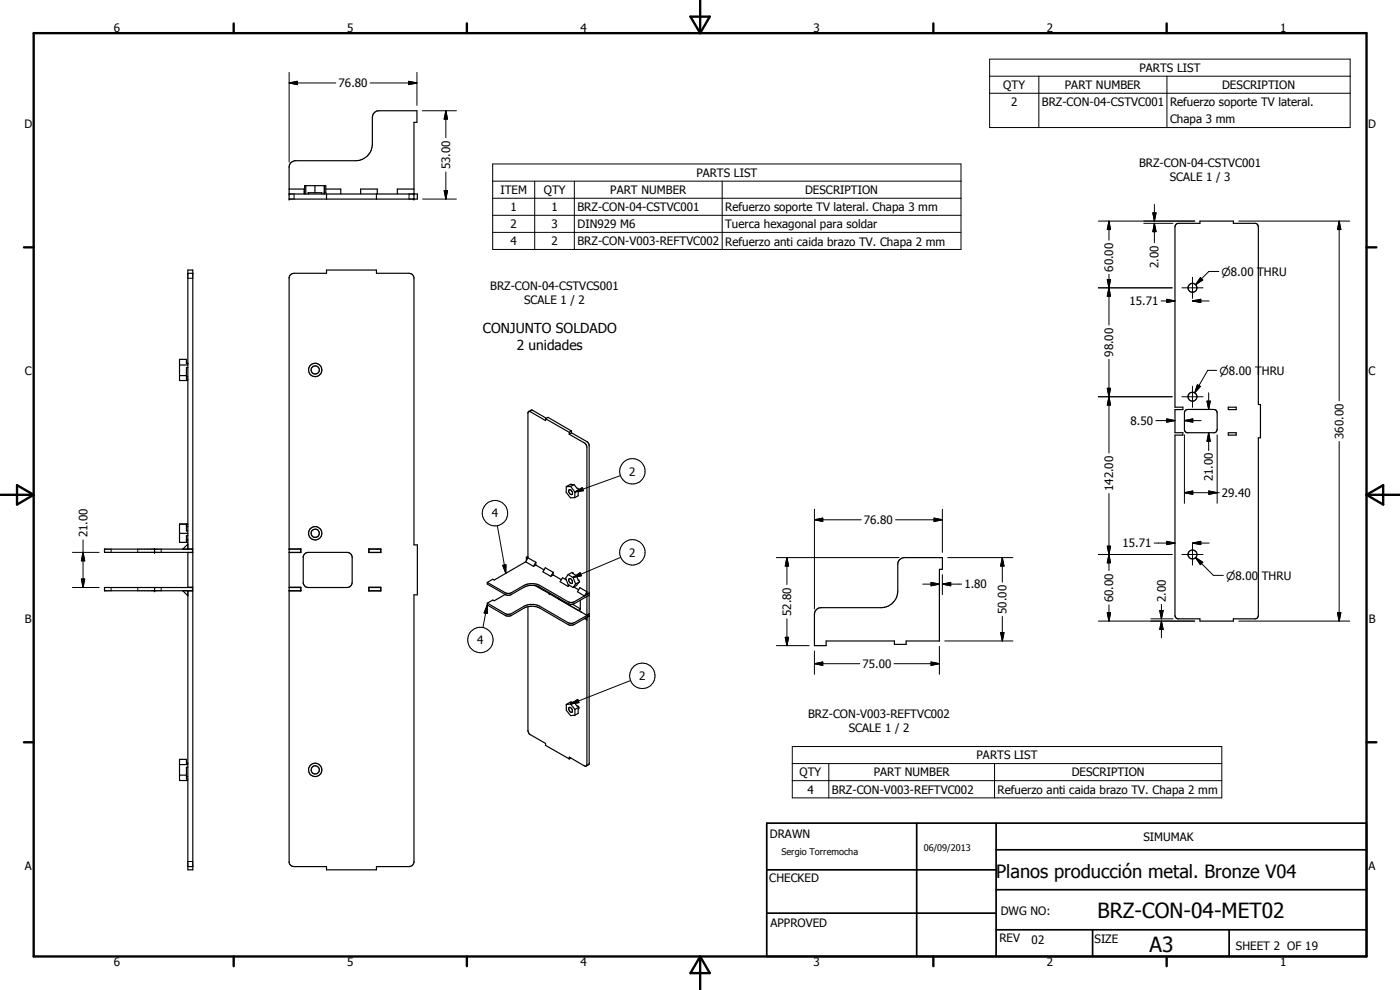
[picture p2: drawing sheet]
<svg xmlns="http://www.w3.org/2000/svg" width="420mm" height="297mm" viewBox="0 0 420 297" stroke-linecap="round" stroke-linejoin="round" font-family="sans-serif">
<g fill="none" stroke="#000" stroke-width=".35">
<path d="M86.8 58.2h38.5v1.5h-38.5v-9.8l.6-1.2 1.3-.5h18.1a5.1 5.1 0 0 0 4.9-5v-8a2 2 0 0 1 2-2h11.4v3.5h-.9v23M86.8 56.7h4.5v1.5M91.8 55.7v2.5M92.5 58.2v-.4h4.1v.4M92.6 57.8v.4M94.5 55.7v2.1M97.3 55.7v2.5M97.3 57.8h.5v-2.1h-6.4v2.5M97.4 55.7v2.1M97.8 56.7h4.5v1.5M98 58.2v1.5M108.2 58.2v-1.5h5v1.5"/>
<path d="M113 58.2v1.5M124.2 56.7h-5v1.5M353 67.2l.6-.2h6.5v-.7h10.1v.7h6.4l.7 .2 .3 .6v53.6h.7v10h-.7v53.3l-.2 .6-.5 .4h-6.7v.7h-10.1v-.7h-6.7l-.7-.8-.1-54.3h2.4v-.8h-2.4v-6.9h2.4v-.7h-2.4v-54.2zM56.4 82h1.5M53.9 109.5h2.5M53.9 112.7h2.1M56 109h.4M56 113.7h.4M56 113h.4M56.4 109.1h-.4v-1.3h-2.1v6.4h2.5M56.4 110.3h-.4v3.5h.4M158.7 123.5l.7-.4h.4l4.2 2.4"/>
<path d="M163.7 125.6v.6l-4.5-2.7-.5-.1-.3 .4v43.6M163.7 125.6l7.1 4.1M163.7 125.6l.8-.4 7 4.1M170.8 130.3l4.8 2.7 .5 1.2v44.2M170.8 129.7v.6M171.5 129.9l4.6 2.6 .7 1.1v50.6l-.7 .4M171.5 129.3v.6M171.5 129.3l-.7 .4M171.5 129.9l-.7 .4M355.8 123.1l.7-.2h7.8l.6 .2 .4 .8v5l-.2 .6-.6 .3h-8.2l-.5-.1-.3-.8v-5zM368.6 122.2h2.4v.7h-2.4zM368.6 129.8h2.4v.8h-2.4z"/>
<path d="M56 157.3v2h.4M56 157.9h.4M56 158h.4M56.4 157.2h-2.5v5.5h2.5M170 146l-.1 1.7 1.3 1.7 1.3-.1M170.8 146.9l.5 .1 .5 .6a.52 .52 0 0 1-.3 .8 .52 .52 0 0 1-.7-.5l-.1-.4zM171.3 146l1.2 1.6M171.3 146h-1.3M171.5 145.3l-.1 .1M171.5 145.3l-.2 .1h1M171.5 145.3l-1.5 .7M172.3 145.4l1.5 1.5"/>
<path d="M172.3 145.4l-1 .6M172.5 147.6v1.7M173.8 146.9l-.3 1.9-1 .5M173.8 146.9l-1.3 .7M31.4 164.8h26.4v.9h-26.4zM31.4 176.3h26.4v.9h-26.4zM46.4 164.8v.9M46.4 176.3v.9M53.9 160h2.5M54.9 177.2l1.5 1.5M56 162.1h.4M56 162h.4"/>
<path d="M56.4 164.8v-83.8h1.5v180h-1.5v-83.8M56.4 164.7h1.5M56.4 165.8h1.5M56.4 176.2h1.5M56.4 177.3h1.5M56.4 165.7v10.6M56.4 160.7h-.4v2M56.4 163.2l-1.5 1.6M86.8 164.7h3.5v1.1h-3.5M86.8 165.7h3.5M86.8 164.8h3.5M86.8 177.2h3.5"/>
<path d="M90.3 176.3h-3.5l.1 82.8 .5 .7 .9 .2h9.7v1h15v-1l10.3-.1 .5-.3 .4-.8v-80.3h1.1v-15h-1.1v-80.3l-.4-.8-.5-.3-10.3-.1v-1h-15v1h-9.7l-.9 .3-.5 .6-.1 93.3h3.5v1.1h-3.5M91.4 166.2l1.1-.5h11.7l.8 .3 .4 .4 .3 .9v7.5a1.6 1.6 0 0 1-1.5 1.5h-11.7l-.9-.3-.6-1v-8zM110.7 164.7h3.6v1.1h-3.6zM110.7 176.2h3.6v1.1h-3.6zM110.7 165.7h3.6M110.7 176.3h3.6M110.7 164.8h3.6M110.7 177.2h3.6M110.7 164.8v.9M110.7 176.3v.9M113.2 164.7v.1M113.7 177.2v.1"/>
<path d="M146.3 174.8l6 3.3 1-.2 4-2.3a5.4 5.4 0 0 1 4.7 0l9.1 5.2 1.3-.2 4.4-2.6M146.3 174.8v.5l5.3 3.1M151.6 178.4l.7 .2 1-.1 4-2.3a5.2 5.2 0 0 1 4.7 0l8.9 5.1 1.5-.2 4.4-2.5-.7 .3M151.6 178.4l-3.3 1.9-.4-.3-1.6 1M157.8 168.6l-9.5 5.4-.4-.2-1.6 1M157.8 168.6l2.3 1.3M158 167.2l.4 .3M158 167.2v1M158.4 166.9l-.4 .3M158.4 167.4l-.6 1.2M158.4 167.4l2.4 1.3M160.7 175.8l2.4 1.4"/>
<path d="M160.8 169.5l2.4 1.4M160.8 168.7l-.7 1.2M160.8 169.5l-.7 .4M160.8 168.7v.8M163.1 177.1l11.4 6.6M163.1 170.9h.2M163.1 177.1v.1M163.1 177.2h.1M166 172.5l2.5 1.4M166 171.7l-.7 1.2M166 172.5l-.7 .4M166 171.7v.8"/>
<path d="M166 171.7l-2.4-1.4-.7 1.3 2.4 1.3M167.4 179.3l.5 .6M170 174l-1.2-.6-.7 1.1 2.4 1.4M170.5 172.4l1.2-.7 1.3 1M170.5 172.4l1.5 .9M170.5 172.4l-.8 1.1 .8 1.9 1.5 .9M170.7 175.5l-.2 .4M170.8 173.6a.88 .88 0 0 1 .9 .5 .88 .88 0 0 1-.2 1l-.5-.3a.83 .83 0 0 1-.2-1.2zM170.9 175.6l-.4 .3M172 173.3l.8 1.9M172.2 176.1l1.4 .9M172.8 175.2l-.8 1.1"/>
<path d="M173 172.7l.6 1.5 .1-.2 .2 .5M173 172.7l-1 .6M173.9 174.5l-.9 1.2-1 .6M173.9 174.5l-1.1 .7M174 176.3l2.1 1.2-.7 1.3-2.1-1.3zM176.1 178.9h.1M176.1 178.9v5.7M176.1 178.4l-.7 .4M176.8 177.9l-.7 .5M146.3 181v.5l5.7 3.3 1.3-.1 4-2.2a5.2 5.2 0 0 1 4.7 0l8.9 5 1.5-.1 4.4-2.6-.7 .4M146.3 181l6 3.3 1-.1 4-2.3a5.2 5.2 0 0 1 4.7 0l8.5 4.9 .9 .3 1-.3 4.4-2.5M158.4 182v37.4l.6 .9 4.7 2.8v.5l7.1 4.1"/>
<path d="M171.8 181.3l2.3 1.4M174.1 180.1v2.6M174.1 182.7l-.1 .4-.6-.1M174.4 183.6v.1M174.4 183.6l1.7 1M174.5 183.7h.1M176.1 186l-.7-.4 .7-.4v44.5l-.7 .1-4.6-2.6v.5M176.8 184.2v.1M176.8 184.3v44.9l-.9 .7M244.9 183l.8-.6 .7-.1h18a5 5 0 0 0 5-5v-8.3l.5-1 .5-.4 1-.3h11.4v3.5h-.9v21.5h-10v1h-3.5v-1h-20.5v1.4h-3.5v-9.4zM170 211.4v1.7l1.2 1.6 1.3-.1M170.8 212.3a.9 .9 0 0 1 .8 .4 .9 .9 0 0 1 .1 1 .99 .99 0 0 1-.9-1.4z"/>
<path d="M171.2 211.2l1.3 1.7M171.2 211.2l-1.2 .2M171.5 210.7h-.1M171.5 210.7l-.2 .1 .9-.1M171.5 210.7l-1.5 .7M172.2 210.7l1.5 1.5M172.2 210.7l-1 .5M172.5 212.9v1.7M173.7 212.2l-.2 1.8-1 .6M173.7 212.2l-1.2 .7M53.9 229.4h2.5M53.9 232.6h2.1"/>
<path d="M56 233h.4M56.4 229h-.4v-1.2h-2.1v6.4h2.5M56.4 230.2h-.4v3.6h.4M171.3 227.5l-.5 .2M56.4 260h1.5"/>
<circle cx="357.9" cy="86.4" r="1.34"/>
<circle cx="94.6" cy="111" r="1.23"/>
<circle cx="94.6" cy="111" r="2.02"/>
<circle cx="357.9" cy="119" r="1.35"/>
<circle cx="94.6" cy="160" r="1.24"/>
<circle cx="94.6" cy="160" r="2"/>
<circle cx="357.9" cy="166.4" r="1.34"/>
<circle cx="94.6" cy="231" r="2"/>
<circle cx="94.6" cy="231" r="1.24"/>
</g>
<g fill="#000">
<circle cx="86.8" cy="59.7" r=".18"/>
<circle cx="86.8" cy="58.2" r=".18"/>
<circle cx="124.2" cy="58.2" r=".18"/>
<circle cx="124.2" cy="59.7" r=".18"/>
<circle cx="56" cy="157.3" r=".18"/>
<circle cx="46.4" cy="177.2" r=".18"/>
<circle cx="46.4" cy="176.3" r=".18"/>
<circle cx="46.4" cy="165.7" r=".18"/>
<circle cx="46.4" cy="164.8" r=".18"/>
<circle cx="163.1" cy="170.9" r=".18"/>
<circle cx="164.8" cy="178.1" r=".18"/>
<circle cx="176.8" cy="184.8" r=".18"/>
</g>
<g fill="none" stroke="#000" stroke-width=".3">
<path d="M297 17.7h108.2v20.6h-108.2zM86.8 24.9l2.4-.5v1zM86.8 24.9h14M86.8 21.7v26.9M111.1 24.9h14M122.6 24.4l2.5 .5-2.5 .5zM125.1 21.7v9.9M126.7 33.2h10.3M133.8 33.2l.5 2.5h-1zM133.8 33.2v8.1M297 22.9h108.2M297 28h108.2"/>
<path d="M311.8 22.9v15.4M350.2 22.9v15.4M88.3 58.2v1.5M122.8 58.2v1.5M126.8 59.7h10.2M133.3 57.2h1l-.5 2.5zM133.8 51.6v8.1M147.9 49.2h140.5v25.6h-140.5zM147.9 54.4h140.5M147.9 59.5h140.5M160.5 54.4v20.4M172.4 54.4v20.4"/>
<path d="M216.7 54.4v20.4M147.9 64.6h140.5M147.9 69.7h140.5M329.6 66.3h29M332.8 66.3l.5 2.6h-1zM332.8 66.3v5.8M343.3 67h8.7M346 63.9h1l-.6 2.4zM346.4 67l.6 2.5h-1zM346.4 61.3v5M346.4 67v5.8M371.8 66.3h33.3"/>
<path d="M401.9 66.3l.5 2.6h-1zM401.9 66.3v54M56.4 83.5h1.5M329.6 86.4h22.2M332.3 83.9h1l-.5 2.5zM332.8 86.4l.5 2.5h-1zM332.8 82.3v15.2M348.5 90.3h4.1M350.2 89.8l2.4 .5-2.4 .5zM354.7 86.4h6.3M357.9 90.3l2.5-.5v1zM357.9 83.2v6.3"/>
<path d="M357.9 90.3h5M360.2 83.3l.8 .7-2.2 1.4zM365.8 81.4h-3l-4 4M329.6 119h22.2M332.3 116.5h1l-.5 2.5zM332.8 119l.5 2.5h-1zM332.8 107.8v28.1M354.7 119h6.3M357.9 115.9v6.3M359.4 115.4l.8 .6-1.6 1.9zM362.7 117.9v5M365.2 111.1h-2.8l-3.8 6.8"/>
<path d="M346.9 126.2h5.7M350.2 125.7l2.4 .5-2.4 .5zM355.5 126.2l2.5-.5v1zM355.5 130.5v20.5M355.5 126.2h5M362.2 120.4h1l-.5 2.5zM362.7 129.8l.5 2.6h-1zM362.7 134.9h.1M362.7 129.8v5.1M365.3 130.5v20.5M401.9 132.5v53.9M149.3 157.7l2.5 14.3"/>
<path d="M172.5 147.6l2.2-1.3 .4 .9zM186.2 142.7l-13.7 4.9M244.4 156l2.5-.6v1.1zM244.4 156h14.1M244.4 152.8v29.9M268.8 156h14M280.3 155.4l2.5 .6-2.5 .5zM282.8 152.8v12.9M332.8 148.1v23.1M355.5 147.8l2.5-.5v1zM355.5 147.8h10.4M362.8 147.3l2.5 .5-2.5 .5z"/>
<path d="M21.7 165.7h8M21.7 176.3h8M24.4 173.7h1l-.5 2.6zM24.9 165.7l.5 2.6h-1zM24.9 162v14.3M33.3 164.8v.9M33.3 176.3v.9M41.3 164.8v.9M41.3 176.3v.9M48.4 164.8v.9M48.4 176.3v.9M150.9 169.6l.9-.1v2.5z"/>
<path d="M172 173.3l2.1-1.5 .4 1zM186.3 167.2l-14.3 6.1M233 167.3h36.8M236.2 167.3l.5 2.5h-1zM236.2 167.3v8.1M276.9 175.3h5M279.4 174.8l2.5 .5-2.5 .5zM282.8 175.3l2.5-.5v1zM282.8 172.4v6M282.8 175.3h5.8M284.4 167.3h19.6M300.8 167.3l.5 2.5h-1z"/>
<path d="M300.8 167.3v7.4M329.6 166.4h22.2M332.3 163.9h1l-.5 2.5zM332.8 166.4l.5 2.5h-1zM346.4 162.9h6.2M350.2 162.4l2.4 .5-2.4 .5zM354.7 166.4h6.3M357.9 162.9l2.5-.5v1zM357.9 163.2v6.3M357.9 162.9h5M358.8 167.3l2.2 1.4-.8 .7zM358.8 167.3l5.3 5.3h3"/>
<path d="M146.3 181.5v2.6l-1-.2zM146.3 181.5l-1.4 6.8M233 193.7h9.9M235.7 191.2h1l-.5 2.5zM236.2 185.7v8M244.4 199.1l2.5-.5v1zM244.4 195.3v7M244.4 199.1h13.6M268.3 199.1h13.6M279.4 198.6l2.5 .5-2.5 .5zM281.9 193.9v8.4M283.5 192.3h20.5"/>
<path d="M300.3 189.8h1l-.5 2.5zM300.8 185v7.3M329.6 186.4h29M332.3 183.9h1l-.5 2.5zM332.8 181.5v4.9M345.4 185.7h6.6M348.1 183.2h1l-.5 2.5zM348.6 186.4l.5 2.4h-1zM348.6 181.4v4.3M348.6 186.4v4.9M371.8 186.4h33.3M401.4 183.9h1l-.5 2.5z"/>
<path d="M171.2 211.2l2.2-1.4 .4 1zM189.3 204.2l-18.1 7M237.8 224h128.9v15.4h-128.9zM237.8 229.1h128.9M237.8 234.2h128.9M248.7 229.1v10.3M298.5 229.1v10.3M56.4 258.5h1.5"/>
<circle cx="148.6" cy="154" r="3.8"/>
<circle cx="189.8" cy="141.4" r="3.8"/>
<circle cx="189.8" cy="165.7" r="3.8"/>
<circle cx="144.2" cy="192" r="3.8"/>
<circle cx="192.8" cy="202.8" r="3.8"/>
</g>
<g fill="none" stroke="#000" stroke-width=".71">
<path d="M10.1 9.9h400v277.1h-400zM70.1 7v2.9M140.1 7v2.9M207.2 5h5.8l-2.9 4.9zM210.1 0v9.9M280.1 7v2.9M350.1 7v2.9M7.2 74.2h2.9M410.1 74.2h3M.1 148.5h10M5.1 145.6l5 2.9-5 2.9zM410.1 148.5h10"/>
<path d="M410.1 148.5l5-2.9v5.8zM7.2 222.7h2.9M410.1 222.7h3M70.1 287v2.9M140.1 287v2.9M210.1 287v10M210.1 287l2.9 5h-5.8zM280.1 287v2.9M350.1 287v2.9"/>
</g>
<path d="M230.1 247h180v40h-180zM275.1 247v40M298.9 255h111.2M298.9 247v40M230.1 274h68.8M230.1 261h68.8M298.9 279h111.2M298.9 267h111.2M327.9 279v8M368.9 279v8" fill="none" stroke="#000" stroke-width=".51"/>
<g fill="#000">
<path d="M86.8 24.9l2.4-.5v1zM122.6 24.4l2.5 .5-2.5 .5zM133.8 33.2l.5 2.5h-1zM133.3 57.2h1l-.5 2.5zM332.8 66.3l.5 2.6h-1zM346 63.9h1l-.6 2.4zM346.4 67l.6 2.5h-1zM401.9 66.3l.5 2.6h-1zM332.3 83.9h1l-.5 2.5zM332.8 86.4l.5 2.5h-1zM350.2 89.8l2.4 .5-2.4 .5zM360.2 83.3l.8 .7-2.2 1.4z"/>
<path d="M357.9 90.3l2.5-.5v1zM332.3 116.5h1l-.5 2.5zM359.4 115.4l.8 .6-1.6 1.9zM332.8 119l.5 2.5h-1zM350.2 125.7l2.4 .5-2.4 .5zM355.5 126.2l2.5-.5v1zM362.2 120.4h1l-.5 2.5zM362.7 129.8l.5 2.6h-1zM172.5 147.6l2.2-1.3 .4 .9zM244.4 156l2.5-.6v1.1zM280.3 155.4l2.5 .6-2.5 .5zM355.5 147.8l2.5-.5v1z"/>
<path d="M362.8 147.3l2.5 .5-2.5 .5zM24.4 173.7h1l-.5 2.6zM24.9 165.7l.5 2.6h-1zM150.9 169.6l.9-.1v2.5zM172 173.3l2.1-1.5 .4 1zM236.2 167.3l.5 2.5h-1zM279.4 174.8l2.5 .5-2.5 .5zM282.8 175.3l2.5-.5v1zM300.8 167.3l.5 2.5h-1zM332.3 163.9h1l-.5 2.5zM332.8 166.4l.5 2.5h-1zM350.2 162.4l2.4 .5-2.4 .5z"/>
<path d="M357.9 162.9l2.5-.5v1zM358.8 167.3l2.2 1.4-.8 .7zM146.3 181.5v2.6l-1-.2zM235.7 191.2h1l-.5 2.5zM244.4 199.1l2.5-.5v1zM279.4 198.6l2.5 .5-2.5 .5zM300.3 189.8h1l-.5 2.5zM332.3 183.9h1l-.5 2.5zM348.1 183.2h1l-.5 2.5zM348.6 186.4l.5 2.4h-1zM401.4 183.9h1l-.5 2.5zM171.2 211.2l2.2-1.4 .4 1z"/>
</g>
<g font-size="6.3">
<text x="329.4" y="275.4">BRZ-CON-04-MET02</text>
<text x="345" y="285.6">A3</text>
</g>
<text font-size="5.5" x="298.9" y="263.4">Planos producción metal. Bronze V04</text>
<g font-size="4.1">
<text x="144.9" y="100">CONJUNTO SOLDADO</text>
<text x="155.1" y="104.9">2 unidades</text>
</g>
<g font-size="3.5">
<text x="34.2" y="9.6">6</text>
<text x="104.2" y="9.6">5</text>
<text x="174.2" y="9.6">4</text>
<text x="244.2" y="9.6">3</text>
<text x="314.2" y="9.6">2</text>
<text x="384.2" y="9.6">1</text>
<text x="342" y="21.6">PARTS LIST</text>
<text x="101.6" y="26.2">76.80</text>
<text x="301.1" y="26.8">QTY</text>
<text x="319.6" y="26.8">PART NUMBER</text>
<text x="366.8" y="26.8">DESCRIPTION</text>
<text x="303.5" y="31.9">2</text>
<text x="312.7" y="31.9">BRZ-CON-04-CSTVC001</text>
<text x="351.1" y="31.9">Refuerzo soporte TV lateral.</text>
<text x="7.3" y="38.4">D</text>
<text x="351.1" y="37">Chapa 3 mm</text>
<text x="410.6" y="38.4">D</text>
<text x="135.1" y="50.8" transform="rotate(-90 135.1 50.8)">53.00</text>
<text x="209" y="53.1">PARTS LIST</text>
<text x="341.8" y="50.2">BRZ-CON-04-CSTVC001</text>
<text x="150.2" y="58.2">ITEM</text>
<text x="163.2" y="58.2">QTY</text>
<text x="183.2" y="58.2">PART NUMBER</text>
<text x="241.6" y="58.2">DESCRIPTION</text>
<text x="351.1" y="54.4">SCALE 1 / 3</text>
<text x="153.2" y="63.3">1</text>
<text x="165.5" y="63.3">1</text>
<text x="173.3" y="63.4">BRZ-CON-04-CSTVC001</text>
<text x="217.6" y="63.4">Refuerzo soporte TV lateral. Chapa 3 mm</text>
<text x="153.2" y="68.5">2</text>
<text x="165.5" y="68.5">3</text>
<text x="173.3" y="68.5">DIN929 M6</text>
<text x="217.6" y="68.5">Tuerca hexagonal para soldar</text>
<text x="153.2" y="73.6">4</text>
<text x="165.5" y="73.6">2</text>
<text x="173.3" y="73.6">BRZ-CON-V003-REFTVC002</text>
<text x="217.6" y="73.7">Refuerzo anti caida brazo TV. Chapa 2 mm</text>
<text x="334.1" y="81.5" transform="rotate(-90 334.1 81.5)">60.00</text>
<text x="347.7" y="80.4" transform="rotate(-90 347.7 80.4)">2.00</text>
<text x="147.1" y="87">BRZ-CON-04-CSTVCS001</text>
<text x="157.3" y="91.1">SCALE 1 / 2</text>
<text x="339" y="91.5">15.71</text>
<text x="334.1" y="107.1" transform="rotate(-90 334.1 107.1)">98.00</text>
<text x="7.4" y="112.6">C</text>
<text x="410.7" y="112.6">C</text>
<text x="339.3" y="127.5">8.50</text>
<text x="403.2" y="131.7" transform="rotate(-90 403.2 131.7)">360.00</text>
<text x="188.8" y="142.7">2</text>
<text x="334.1" y="147.3" transform="rotate(-90 334.1 147.3)">142.00</text>
<text x="364" y="144.4" transform="rotate(-90 364 144.4)">21.00</text>
<text x="366.7" y="149.1">29.40</text>
<text x="147.6" y="155.2">4</text>
<text x="26.2" y="161.2" transform="rotate(-90 26.2 161.2)">21.00</text>
<text x="259.3" y="157.2">76.80</text>
<text x="188.8" y="167">2</text>
<text x="336.9" y="164.2">15.71</text>
<text x="289.4" y="176.5">1.80</text>
<text x="237.4" y="184.9" transform="rotate(-90 237.4 184.9)">52.80</text>
<text x="302.1" y="184.2" transform="rotate(-90 302.1 184.2)">50.00</text>
<text x="334.1" y="180.7" transform="rotate(-90 334.1 180.7)">60.00</text>
<text x="349.9" y="180.6" transform="rotate(-90 349.9 180.6)">2.00</text>
<text x="7.4" y="186.9">B</text>
<text x="410.8" y="186.9">B</text>
<text x="143.2" y="193.3">4</text>
<text x="258.8" y="200.4">75.00</text>
<text x="191.8" y="204.1">2</text>
<text x="242.6" y="215.4">BRZ-CON-V003-REFTVC002</text>
<text x="254.7" y="219.6">SCALE 1 / 2</text>
<text x="293.1" y="227.8">PARTS LIST</text>
<text x="240" y="233">QTY</text>
<text x="262.2" y="233">PART NUMBER</text>
<text x="321.6" y="233">DESCRIPTION</text>
<text x="242.3" y="238.1">4</text>
<text x="249.7" y="238.1">BRZ-CON-V003-REFTVC002</text>
<text x="299.4" y="238.2">Refuerzo anti caida brazo TV. Chapa 2 mm</text>
<text x="231" y="251.5">DRAWN</text>
<text x="343.1" y="252.3">SIMUMAK</text>
<text x="7.4" y="261.1">A</text>
<text x="410.7" y="261.1">A</text>
<text x="230.9" y="264.6">CHECKED</text>
<text x="300.3" y="274.5">DWG NO:</text>
<text x="231.3" y="278.3">APPROVED</text>
<text x="299.9" y="282.6">REV</text>
<text x="309.6" y="283.3">02</text>
<text x="328.5" y="283.1">SIZE</text>
<text x="370.9" y="285.1">SHEET 2 OF 19</text>
<text x="34.2" y="289.9">6</text>
<text x="104.2" y="289.9">5</text>
<text x="174.2" y="289.9">4</text>
<text x="244.2" y="289.9">3</text>
<text x="314.2" y="289.9">2</text>
<text x="384.2" y="289.9">1</text>
</g>
<g font-size="3.3">
<text x="366.6" y="82.7">n8.00 THRU</text>
<text x="366" y="112.4">n8.00 THRU</text>
<text x="368" y="173.9">n8.00 THRU</text>
</g>
<g font-size="2.7">
<text x="234.5" y="256.6">Sergio Torremocha</text>
<text x="277.2" y="255.3">06/09/2013</text>
</g>
</svg>
